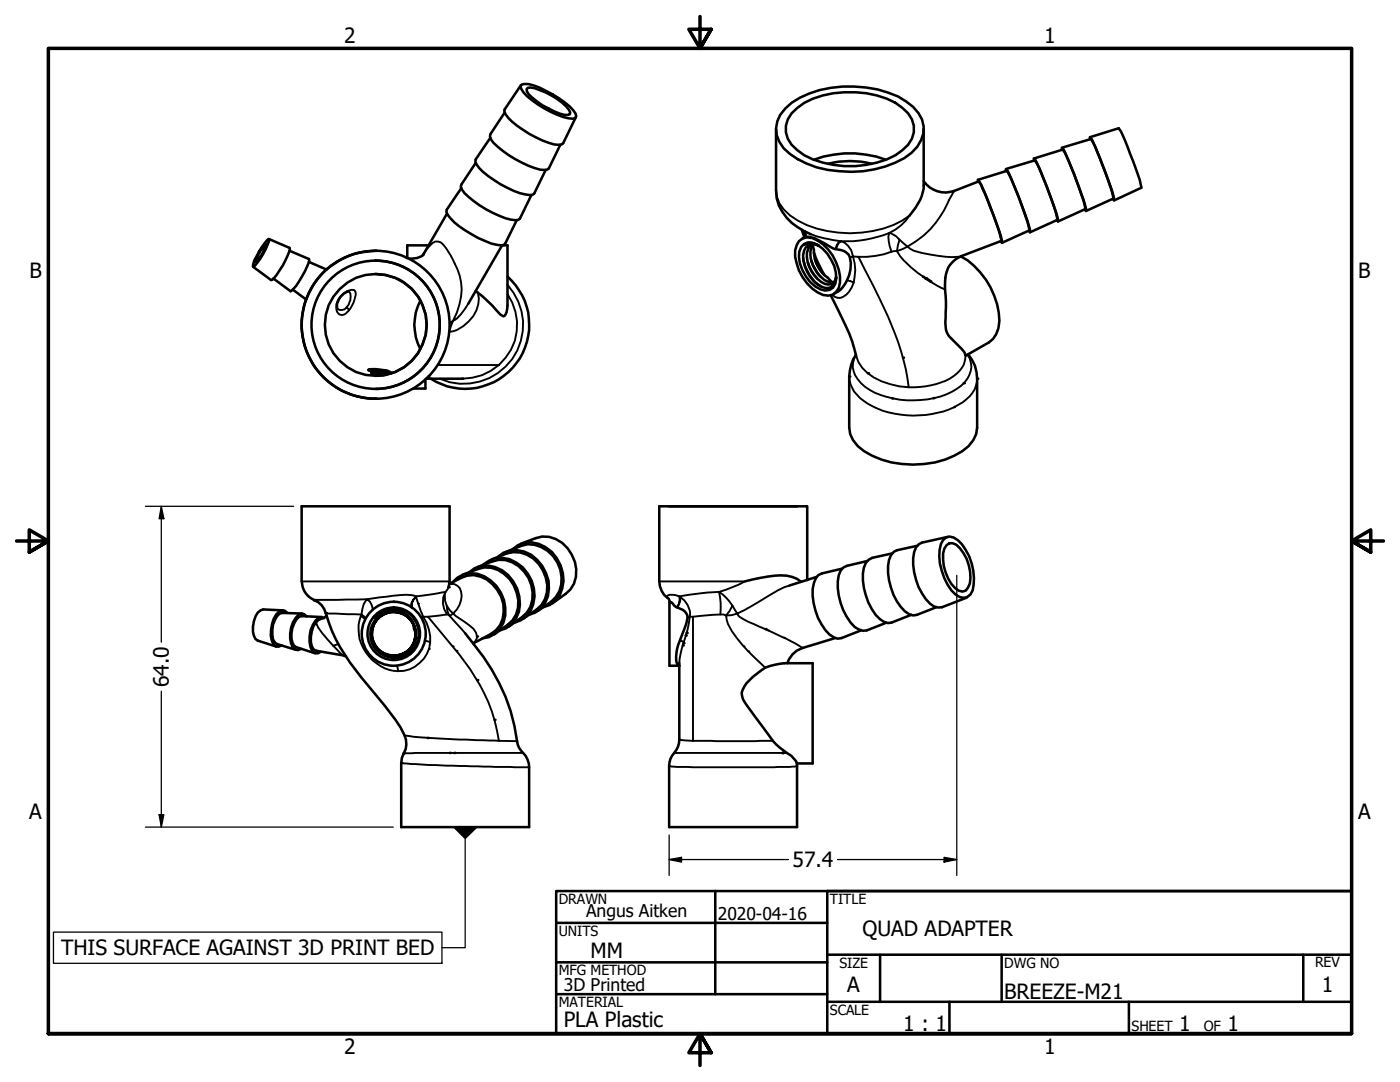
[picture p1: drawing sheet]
<svg xmlns="http://www.w3.org/2000/svg" width="279mm" height="216mm" viewBox="0 0 279 216" stroke-linecap="round" stroke-linejoin="round" font-family="sans-serif">
<!-- layer: Visible (ANSI) -->
<g fill="none" stroke="#000" stroke-width=".51">
<path d="M103.9 17l-3.2 4.8a2.85 2.85 0 0 0 1.5 2.5 22.3 22.3 0 0 0 8.4 4.5h1.5l.3-.2 2.5-5.2M104.1 16.9a4.6 4.6 0 0 1 3.5 .6 20.6 20.6 0 0 1 6.8 4.5l.5 .7 .1 .5-.2 .4a5.3 5.3 0 0 1-3.5-.7 19.4 19.4 0 0 1-6.8-4.5l-.5-.7-.1-.5zM105.3 17.5h.6a14 14 0 0 1 7.6 4.4l.3 .5-.1 .4a3.7 3.7 0 0 1-3.1-.6 15.8 15.8 0 0 1-5.1-3.3l-.3-.7-.1-.4zM92.1 37.5l-2.9 4.3-.1 .5a8.5 8.5 0 0 0 3.7 3.7 18.3 18.3 0 0 0 7.1 3l.6-.1 .3-.3 2.3-4.7M94.9 32.5l-2.8 4.3-.2 .5a6.2 6.2 0 0 0 2.7 2.8 19.5 19.5 0 0 0 8.2 3.8h.6l.4-.3 2.2-4.7M97.9 27.5l-3 4.3a2.84 2.84 0 0 0 1.5 2.5 21.2 21.2 0 0 0 8.4 4.5l.9 .1h.6l.3-.3 2.3-4.7M100.7 22.5l-2.8 4.3-.1 .4a5.5 5.5 0 0 0 2.5 2.9 22.7 22.7 0 0 0 7.5 3.7h1.4l.3-.2 2.3-4.7M154.9 25.8v12.2a9.3 9.3 0 0 0 5.6 8.1l1.3 .6M156.7 21.7a15.5 15.5 0 0 1 9.1-4.2 24.3 24.3 0 0 1 13.4 1.7 9.6 9.6 0 0 1 4.8 4.7 5.8 5.8 0 0 1-2.1 6.6 20.1 20.1 0 0 1-14.4 3.7 17.1 17.1 0 0 1-11.1-4.6 5.5 5.5 0 0 1 .3-7.9zM158 22.6a14.5 14.5 0 0 1 10.5-4.2 19.2 19.2 0 0 1 10.2 2.1 6.8 6.8 0 0 1 3.7 4.6 5.2 5.2 0 0 1-2.3 4.9 15.5 15.5 0 0 1-9.3 3.1 20.2 20.2 0 0 1-10.3-2.1 6.8 6.8 0 0 1-3.7-4.6v-1.3l.4-1.3zM162.4 31.9a20.5 20.5 0 0 1 14.4 0M165.2 32.7a17.1 17.1 0 0 1 8.8 0"/>
<path d="M184.3 36.2a5.3 5.3 0 0 0 6.1 1.9l4.9-1.9 .2 .2a59 59 0 0 1 4.3 11.7l-8 3a5.3 5.3 0 0 0-3.2 5.5l.2 3.6-.1 3.2a4.5 4.5 0 0 0 1.9 4.9 8.4 8.4 0 0 1 2.2 2.6l4.6-2.6a5.5 5.5 0 0 0 1.9-5.9 15.5 15.5 0 0 0-7.5-11.2M184.3 25.8v11.9a10.1 10.1 0 0 1-2.8 5.3M195.2 35.9l5.7-1.8a44.2 44.2 0 0 1 3.8 9.2l.7 2.7-5.4 2.5M195.2 36.3l-.1-.4h.2a74.6 74.6 0 0 1 4.7 12.5l-.3-.3M200.8 33.7l5.7-1.7a36.3 36.3 0 0 1 3.4 7.9l.8 2.4 .3 1.6-5.5 2.5M200.8 34.2l-.1-.4h.2a69.4 69.4 0 0 1 4.7 12.5l-.3-.3M206.4 31.6l5.7-1.8a44.2 44.2 0 0 1 3.8 9.3l.7 2.6-5.5 2.5M206.4 32l-.1-.4h.1a74.6 74.6 0 0 1 4.8 12.5l-.3-.2M212 29.5l5.7-1.8a40.2 40.2 0 0 1 3.3 8l.9 2.3 .3 1.6-5.5 2.5M212 29.9l-.1-.4h.1a74.6 74.6 0 0 1 4.8 12.5l-.3-.2M217.6 27.4l5.7-1.8 .1 .2a73.7 73.7 0 0 1 4.4 11.5v.2l-5.5 2.5M217.6 27.7l-.1-.3h.1a71.2 71.2 0 0 1 4.8 12.5l-.3-.2"/>
<path d="M53 48.7l.1-.1v.2l-.8 2-.9 1.2-.3 .3-.1-.1 .8-1.8zM53.3 47.9l.3-.2 .1 .1a12.6 12.6 0 0 1-3.1 5.4 2.13 2.13 0 0 1 .6-2l1.1-1.9zM53.7 47.7l4.1 1.8a4 4 0 0 1-.8 2.4l-1.2 2a3.9 3.9 0 0 1-1.7 2l-3.6-2.7M57.8 50l3.9 1.7a4 4 0 0 1-.9 2.5l-.5 1a7.3 7.3 0 0 1-2.3 2.9l-3.5-2.5M58.4 57.8l2.7 2M61.7 52.3l3.5 1.5M69.6 58.1a3.2 3.2 0 0 0-2.3 3.5l.1 .1M74.9 54.7a10.2 10.2 0 0 1 10.3 10.1 10.2 10.2 0 0 1-10.2 10.2M75 52a12.8 12.8 0 0 1 12.8 12.8 12.8 12.8 0 0 1-12.8 12.8M75 50a14.8 14.8 0 0 0-14.8 14.8 14.8 14.8 0 0 0 14.8 14.8M84.6 50.7l-.1 .2a3.6 3.6 0 0 1-3.4 .5M85.5 49h-4.2v2.4"/>
<path d="M89.2 42.6l-4.8 8.3M94.9 58l3.3 3 1.6 1.7a.7 .7 0 0 0 .9 .3 3 3 0 0 0 .6-2v-12h-1.1l-6.7 11.6M101.3 55.2a12.8 12.8 0 0 1 1.8 17.3 12.8 12.8 0 0 1-17.1 3.1M159.4 48.1a2.82 2.82 0 0 1 3.8-.1 9.5 9.5 0 0 1 4.4 8.4 2.59 2.59 0 0 1-3.3 2.5 9.5 9.5 0 0 1-5.6-8.9l.3-1.1zM159.9 49.3a2.23 2.23 0 0 1 3.3-.4 8.3 8.3 0 0 1 3.7 6.7 2.13 2.13 0 0 1-1 2.1 2.13 2.13 0 0 1-2.2 0 7.8 7.8 0 0 1-4.2-7.5zM160 47.7l.8-.5a7.4 7.4 0 0 1 4.1 1.6l1.3 .7 .6 .2a2.72 2.72 0 0 1 3 2.8 6.5 6.5 0 0 1-3.4 6.2M160 45.8l.5 1.6M160.3 51.5a8.2 8.2 0 0 0 3.6 5.7M160.5 48.8a2.46 2.46 0 0 1 2.7 .1M160.5 48.8a2.89 2.89 0 0 1 2.8 .2M160.7 46.2l.1 .7-.1 .4M160.8 48.6l-.3 .2"/>
<path d="M161.2 52.4a8.5 8.5 0 0 0 1.9 3.2M161.9 52a9.7 9.7 0 0 0 1.8 3.2M162.1 48.7a3.1 3.1 0 0 0-.9 3.5 6.7 6.7 0 0 0 3.4 4.4 1.58 1.58 0 0 0 2.3-1.4 1.93 1.93 0 0 1-.9 2 1.93 1.93 0 0 1-2.2-.1 7.1 7.1 0 0 1-3.5-6.2 2.05 2.05 0 0 1 1-1.9 2.05 2.05 0 0 1 2.1 0M162.2 48.8l.2 1a6.7 6.7 0 0 0 2.8 5.6l.9 .9M162.3 48.7a4.9 4.9 0 0 0 .7 5.6 3.8 3.8 0 0 0 3.4 2M162.4 50.4l.5 1.2 1.6 3.3M162.6 51.6a6.7 6.7 0 0 0 1.8 3.1M165.8 58.9a60.5 60.5 0 0 1 4.7 10.7l.4 1.5M73.5 73.9l4 .1M73.6 73.7l3.4 .2M74.2 74.2l3.9 .3M74.8 74.8l1.8 .1"/>
<path d="M78.2 74.4a9.4 9.4 0 0 0-4.6-.7l-.1 .2 .7 .3v.4l1.6 .3M83.9 60a10.3 10.3 0 0 0 0 9.7M84.9 75.7v1.8h-2.4M85 75.6h7.3M193.2 70.7a7.4 7.4 0 0 1 1.8 4.9v9.7a5.9 5.9 0 0 1-3 4.7 19.3 19.3 0 0 1-19.5 0 5.9 5.9 0 0 1-3-4.7v-10.2a8.4 8.4 0 0 1 1.3-4.3M190.5 81.2h.1M60.2 116v-15h29.5v15M60.3 116a4 4 0 0 0 2.4 3.7M62.7 119.8a3.6 3.6 0 0 1 2.3 2.6 33 33 0 0 0 7.1 12.7l4.6 5.6 3.2 4.5a4.8 4.8 0 0 1 .7 5.1l-.4 1-.1 1v12.7h25.5v-11.9a4.6 4.6 0 0 0-1.7-3.4l-.6-1.2a37.6 37.6 0 0 0-8.6-19.8l-1.9-2.3M89.7 116.5l2.3-1.2a5.7 5.7 0 0 1 7.3 2.4 6.4 6.4 0 0 1-.3 8l-1 .8-3.6 1.9M89.7 116l-.2 1.1M90.3 116.2a5.2 5.2 0 0 1 7.6-.4 7.3 7.3 0 0 1 1.9 9.7l-1 .9-1.2 .7-1.3 .3"/>
<path d="M92.3 114.7l3.1-1.2a5.9 5.9 0 0 1 7.2 3.3 6.4 6.4 0 0 1-.3 7l-1 .9-2.6 1.9M93.6 114.2a5.5 5.5 0 0 1 7.8 .5 7.5 7.5 0 0 1 1.6 8.7l-.8 1.1-1.2 .8-1.2 .5M95.2 113.2l3.1-1.2a6 6 0 0 1 7.2 3.3 6.1 6.1 0 0 1-1.3 7.8l-2.7 1.9M96.5 112.6a5.6 5.6 0 0 1 7.8 .6 7.5 7.5 0 0 1 1.6 8.7l-.9 1.1-1.1 .8-1.3 .5M98.1 111.6l3.1-1.2a6.3 6.3 0 0 1 7.7 4.8 5.7 5.7 0 0 1-1.8 6.4l-2.6 1.8M99.4 111.1a5.6 5.6 0 0 1 7.8 .6 7 7 0 0 1 .7 9.7l-1.1 .8-1.3 .5M101 110.1l3.1-1.2a5.7 5.7 0 0 1 6.3 2 6.6 6.6 0 0 1 .5 8.2l-.9 1-2.7 1.8M102.3 109.6a5.1 5.1 0 0 1 6.5-.4 7.6 7.6 0 0 1 2.9 9.6l-.9 1.1-1.1 .8-1.2 .5M103.9 108.5l3-1.1a5.9 5.9 0 0 1 7.2 3.3 5.9 5.9 0 0 1-1.2 7.8l-2.7 1.9M148.7 116l3-.7a14.3 14.3 0 0 1 6.4-.2l1 .4 .7 .5M161 101h-29.4v15a4 4 0 0 0 1.9 3.5l.2 .6M161.1 101v14.8"/>
<path d="M162.9 115.1l-5.4 1.7M168 113.5l-4 .9-.7 .3a5.4 5.4 0 0 0-1.1 4.2 11.8 11.8 0 0 0 3.3 7.7l.9 .6 .8 .2 .8-.1 3.8-1.5M173 112l-4 .9a2.92 2.92 0 0 0-1.8 3.1 12.5 12.5 0 0 0 3.4 9.1l.8 .5 .8 .3 .8-.1 3.8-1.5M178.1 110.4l-4 .9a3.1 3.1 0 0 0-1.9 3.1 12.5 12.5 0 0 0 3.4 9.1l.8 .6 .8 .2 .8-.1 3.9-1.5M183.1 108.9l-4.1 .9a3.2 3.2 0 0 0-1.8 3.1 12.5 12.5 0 0 0 3.4 9.1l.8 .6 .8 .2 .8-.1 3.9-1.5M188.2 107.8a1.86 1.86 0 0 1 2.9 0 10.9 10.9 0 0 1 3 10 1.98 1.98 0 0 1-1.4 1.5 1.98 1.98 0 0 1-2-.7 11.1 11.1 0 0 1-2.9-10zM188.9 108.8a1.73 1.73 0 0 1 2.7 .6 8.9 8.9 0 0 1 1.9 7.1l-.8 1.4-.6 .1a4.1 4.1 0 0 1-2.9-2.6 8.2 8.2 0 0 1-.7-5.9zM189.2 107.1l-5.2 1.2a2.99 2.99 0 0 0-1.8 3.1 12.5 12.5 0 0 0 3.4 9.1l.8 .5 .9 .2h.7l4.9-1.9M56.5 121.8l-4-.2a2.57 2.57 0 0 0-1.8 2.4 4.3 4.3 0 0 0 .3 3.5l.4 .3 3.8 1.2M57.3 122.3l-.5-.4a1.99 1.99 0 0 0-2.2 1.6 6.7 6.7 0 0 0-.1 5l.6 .5h.5l.6-.2M60.3 122.4l-3.9-.1-.6 .1a4.9 4.9 0 0 0-.9 5.8l.4 .3 3.8 1.2M61.2 123l-.5-.4-.6-.2a4.2 4.2 0 0 0-2.2 4 3.5 3.5 0 0 0 1 3.2l.5 .1 .7-.2"/>
<path d="M64.2 123.1l-3.9-.2-.6 .2a5 5 0 0 0-1 5.7l.5 .4 3.7 1.2M64.7 123.3l-.6-.2-.6 .2a5.6 5.6 0 0 0-1.2 6.6l.5 .4 .6 .1 .6-.4M65.2 122.9l-.6 .4a2.86 2.86 0 0 0-2.4 2.7 4.2 4.2 0 0 0 .4 3.6l.5 .3 5.6 .9M68.7 130.9h.3M74.2 126a4.4 4.4 0 0 0 4.3 4.9M74.6 123.2a5 5 0 0 1 8.2 .6 5 5 0 0 1-3.4 7.5 4.7 4.7 0 0 1-5.5-4.3 4.7 4.7 0 0 1 4.7-5.1 4.4 4.4 0 0 1 3.9 6.5 4.4 4.4 0 0 1-7.5 .6 4.4 4.4 0 0 1 2.1-6.7 4.4 4.4 0 0 1 5.8 3.9 4.4 4.4 0 0 1-5.3 4.5 4.4 4.4 0 0 1-3.3-5.2 4.4 4.4 0 0 1 5.4-3.2 4.4 4.4 0 0 1 3.1 5.3M78.7 121.3a5.1 5.1 0 0 0-4.1 1.9 4.8 4.8 0 0 1 8.1 1.7M133.6 120.1l.6 .2 .4 .5 .5 .4a2.22 2.22 0 0 1 1.9 3.2l-1.3 3.4a7.3 7.3 0 0 0-.6 4.7l.5 .3h-2zM135.6 132.3v15.3a4.6 4.6 0 0 1-1.5 3.2l-.3 .6-.3 1.4v12.2h25.6l-.1-12.8a4.8 4.8 0 0 0-2-2 11.9 11.9 0 0 1-3.9-4l-3.4-4.6a6 6 0 0 1-1.7-3.4 6.8 6.8 0 0 1 3.1-3.8 8.6 8.6 0 0 1 5.4-2.1h5.7v20h-3.1M166.7 127.3l-6.5 2a4.6 4.6 0 0 0-3 3"/>
<circle cx="75" cy="64.8" r="12.8"/>
<circle cx="75" cy="64.8" r="14.8"/>
<circle cx="75" cy="64.8" r="10.2"/>
<circle cx="78.6" cy="126.5" r="6.4"/>
<circle cx="78.6" cy="126.5" r="5.2"/>
</g>
<!-- layer: Visible Narrow (ANSI) -->
<g fill="#000">
<circle cx="83.4" cy="120.5" r=".19"/>
<circle cx="85.6" cy="129.5" r=".19"/>
<circle cx="90.4" cy="129" r=".19"/>
<circle cx="91.1" cy="129.9" r=".19"/>
<circle cx="148.4" cy="129" r=".19"/>
<circle cx="149.4" cy="130" r=".19"/>
<circle cx="153.3" cy="125.8" r=".19"/>
<circle cx="156.5" cy="127.3" r=".19"/>
</g>
<g fill="none" stroke="#000" stroke-width=".38">
<path d="M154.9 38a6.3 6.3 0 0 0 2.8 5 20.4 20.4 0 0 0 14.3 3.4 18.6 18.6 0 0 0 9.5-3.4 9.9 9.9 0 0 1-6.3 4.2 20.4 20.4 0 0 1-12.1 0l-1.3-.5M190.4 38.1l-.2 .4a35.7 35.7 0 0 1-4.5 7.2l-1.4 1.3-3.2 2.2M68.1 59.1a2.66 2.66 0 0 1 2.7-1.1 1.86 1.86 0 0 1-.1 1.8 4.1 4.1 0 0 1-2.4 3.1 1.38 1.38 0 0 1-1.2-1.8 3.2 3.2 0 0 1 1-2zM69.6 58.1a2.41 2.41 0 0 1 0 2.7l-.4 .5M75 50a14.8 14.8 0 0 0-14.8 14.8 14.8 14.8 0 0 0 14.8 14.8M84.4 50.9a6.6 6.6 0 0 1 2.5-2.7h.5a3.9 3.9 0 0 1 2.1 2 13.6 13.6 0 0 1 2.5 9l-.8 3.2-.8 1.6a5.2 5.2 0 0 0 2.4-2.3l.7-1.1M95.4 58.4a6.4 6.4 0 0 1-2.9 6.7 7 7 0 0 1-2.8 1.2M101.3 58.7a10.7 10.7 0 0 1-1.7 14.1M101.3 56.8a11.8 11.8 0 0 1 .9 14.9 11.8 11.8 0 0 1-14.4 3.9M160.4 46.1l.2 1.2M160.5 46.2l.2 .9M160.5 46.4l.2 .8"/>
<path d="M160.7 46.3l.1 .9M166.8 49.7l.2-.8 .4-.6 .5-.2-.5 .3-.6 1.3M167.9 48.1a3.7 3.7 0 0 1 2.3 3.1l-.6 .2M169 55.9l1.4 .5a9.1 9.1 0 0 0-.2-5.2h1.1l1.4 2.7a84 84 0 0 1 7.6 18l.5 1.8 .6 3.6a13.1 13.1 0 0 1-9.3-3.9l-.8-1.1-.4-1.2M170.4 56.4a4.4 4.4 0 0 1-2.6 3l-1.2-.2-.5-.4M171.3 51.2a18.3 18.3 0 0 0 7.1-1.1h.6a20.3 20.3 0 0 0 6.8 6.2l2.8 1.4M179.5 47.8l1.6 1.4M181.1 49.2l-2.1 .9 .5-2.3-.7-.7-1.3-.6a5.7 5.7 0 0 0 .4 3.7M181.1 49.2l.6 .5a20.4 20.4 0 0 0 7.1 1.5l1.3 .1 1.7-.2M67.4 61.7a1.35 1.35 0 0 0 1.8-.4l.5 .6M85.9 74.8l-.5 .4M87.4 72.8h12.2"/>
<path d="M89.7 64.5l.7-.5-.7 2.2M99.6 72.8a10.8 10.8 0 0 1-7.3 2.8M169.5 75.1a6.5 6.5 0 0 0 3.7 5.5 19.1 19.1 0 0 0 19-.3 5.9 5.9 0 0 0 2.8-4.7M170.8 70.8a4.3 4.3 0 0 0 1 5.7 14.8 14.8 0 0 0 10.6 3.4 14.1 14.1 0 0 0 10.1-3.6 4.3 4.3 0 0 0 .6-5.5M192.7 70.8a5.2 5.2 0 0 1-3.2 4.8 16.9 16.9 0 0 1-8.1 1.7M60.2 116h29.5M62.7 119.8l1.8-.1a74.5 74.5 0 0 0 14-.8 10 10 0 0 1 4.6 .1l5.8-.9a4.1 4.1 0 0 0 .3 2.7l.1 1.1 .4 .9M83.1 119.1l1.4 4-.4 .2M89.5 117.2l-.2 .5a3.8 3.8 0 0 0-.1 4.9M89.7 116.6a2.02 2.02 0 0 1 2.4 2.3 5.1 5.1 0 0 1-1.7 3.5l1.2 .9a10.2 10.2 0 0 1 3.4 2.9 1.49 1.49 0 0 1-.6 2.1M131.6 116h17.1l-2.5 1.2a9 9 0 0 1-5 1l-5.6 .8a2.88 2.88 0 0 0-2.4-.1l-.1 .2 .1 .2M135.8 119.1a4.1 4.1 0 0 1 1.9 4l-.5 .2"/>
<path d="M157.5 116.8a23.8 23.8 0 0 0-6.1 3.3l-4.3 2.3 .2 .4a19.6 19.6 0 0 0 5.3 2.7 55.4 55.4 0 0 1 7.6 3.8M160.1 116h-.3v.1M63.1 124.2a15.6 15.6 0 0 0 3.4 4.6M65 122.4l7.1 .2a8.4 8.4 0 0 0 7.3 11.3M67.6 128.6l-1.1 .2 1.3 1.4 .9 .7M72 122.9l.9 .7M74.4 121.7l-.2-.9-.3-.7-.6-.5a4.3 4.3 0 0 0-1.2 3l.9 .8M82.1 121.2v-.8l.4-.8 .6-.6a2.59 2.59 0 0 0-.9 2.2M82.4 124.4l.1 1 .4 1M84.8 127.8l1.1 .3a8.3 8.3 0 0 0-1.4-5h.9l1.9 2.2a66.1 66.1 0 0 1 9.3 13.1 30.4 30.4 0 0 1 3 9.4h-1a212.9 212.9 0 0 1-17.8-1M85.4 123.1l4-.5 3.4 3.8M85.9 128.1a6.4 6.4 0 0 1-6.5 5.8l-.2-1.1"/>
<path d="M89.2 120.8l.5 .9 .7 .7-.7 .4M135.1 121.2l.4-.8 .1-1.4 .2 .1v.6l-.6 1.5M136.5 128.1l-.7 2.3-.2 1.9M138.3 123.1h-.6a22.1 22.1 0 0 1-1.2 5l-.8-.3M138.3 123.1l2.5-.3a9.1 9.1 0 0 1 4.1 0 7.3 7.3 0 0 0 2.1 4.5 41.8 41.8 0 0 0 5.7 5.9M138.3 123.1v24.7M146.2 120.8l.9 1.6-1.1 .3-1.1 .1 .7-.9 .6-1.1-.4-.5a8.2 8.2 0 0 0-2.3-2.2 13.6 13.6 0 0 1 .3 4.5M80.1 152.3h.2a429 429 0 0 0 25.3 .8M99.6 147.8l3.6 .1M104.4 150.2l-23.8 .1M133.5 152.8l1.6 .2 3.1 .1h16.2l3.2-.1 1.5-.2M134.6 150.2h22.4"/>
<path d="M135.6 147.6l2.7 .2M138.3 147.8h15.9"/>
</g>
<!-- layer: Visible (ANSI) -->
<g fill="#000">
<circle cx="75" cy="50" r=".25"/>
<circle cx="184.2" cy="55.2" r=".25"/>
<circle cx="184.6" cy="55.5" r=".25"/>
<circle cx="184.7" cy="55.5" r=".25"/>
<circle cx="184.8" cy="55.6" r=".25"/>
<circle cx="185.1" cy="55.8" r=".25"/>
<circle cx="185.2" cy="55.9" r=".25"/>
<circle cx="185.5" cy="56.1" r=".25"/>
<circle cx="185.7" cy="56.2" r=".25"/>
<circle cx="191.8" cy="51.1" r=".25"/>
<circle cx="75" cy="79.6" r=".25"/>
<circle cx="85.5" cy="75.2" r=".25"/>
<circle cx="92.3" cy="75.6" r=".25"/>
<circle cx="169.5" cy="75.1" r=".25"/>
<circle cx="173.2" cy="74.5" r=".25"/>
<circle cx="178.1" cy="79.5" r=".25"/>
<circle cx="180.2" cy="71.4" r=".25"/>
<circle cx="186.3" cy="79.4" r=".25"/>
<circle cx="192.3" cy="76.5" r=".25"/>
<circle cx="195" cy="75.6" r=".25"/>
<circle cx="62.7" cy="119.8" r=".25"/>
<circle cx="89.5" cy="117.2" r=".25"/>
<circle cx="90.1" cy="116.5" r=".25"/>
<circle cx="65" cy="122.4" r=".25"/>
<circle cx="95.2" cy="127" r=".25"/>
<circle cx="95.3" cy="135.7" r=".25"/>
<circle cx="136.3" cy="128.8" r=".25"/>
<circle cx="136.4" cy="128.3" r=".25"/>
<circle cx="136.8" cy="126.8" r=".25"/>
<circle cx="137" cy="126.3" r=".25"/>
<circle cx="152.8" cy="125.5" r=".25"/>
<circle cx="80.1" cy="152.3" r=".25"/>
<circle cx="80.6" cy="150.3" r=".25"/>
<circle cx="85.3" cy="147.3" r=".25"/>
<circle cx="89.8" cy="150.2" r=".25"/>
<circle cx="90.7" cy="150.2" r=".25"/>
<circle cx="98.7" cy="143.6" r=".25"/>
<circle cx="134.6" cy="150.2" r=".25"/>
<circle cx="156.1" cy="150.2" r=".25"/>
<circle cx="156.2" cy="150.2" r=".25"/>
</g>
<!-- layer: Border (ANSI) -->
<path d="M139.7 3.3v6.4l-2.2-3.9h4.4l-2.2 3.9 2.2-3.9M3.3 107.9h6.4l-3.9-2.2v4.5l3.9-2.3-3.9 2.3M276.1 107.9h-6.4l3.9-2.2v4.5l-3.9-2.3 3.9 2.3M9.7 206.2v-196.5h260v196.5h-260h260M141.9 210.1l-2.2-3.9 2.2 3.9h-4.4l2.2-3.9v6.4" fill="none" stroke="#000" stroke-width=".7"/>
<!-- layer: Title (ANSI) -->
<g fill="none" stroke="#000" stroke-width=".51">
<path d="M111 177.8h158.7v28.4h-158.7zM142.7 177.8v20.6M269.7 177.8h-104.6v28.4M111 184.1h54.1M111 192h54.1M111 198.4h54.1M165.1 190.5h104.6M165.1 199.9h104.6M175.6 190.5v9.4M189.5 199.9v6.3M199.9 190.5v9.4M225.3 199.9v6.3"/>
<path d="M260.1 190.5v9.4"/>
</g>
<!-- layer: Dimension (ANSI) -->
<path d="M29 101h29.6M32.2 101l.5 2.5h-1zM32.2 101v27.1M190.9 114.8v59.9M32.2 137.9v27.1M29 165h49.5M31.7 162.6h1l-.5 2.4zM133.5 171.5l2.5-.4v.9zM133.5 171.5h23.9M133.5 166.6v8.1M167.1 171.5h23.8M188.4 171.1l2.5 .4-2.5 .5z" fill="none" stroke="#000" stroke-width=".25"/>
<g fill="#000">
<path d="M32.2 101l.5 2.5h-1z" fill-rule="evenodd"/>
<path d="M31.7 162.6h1l-.5 2.4z" fill-rule="evenodd"/>
<path d="M133.5 171.5l2.5-.4v.9z" fill-rule="evenodd"/>
<path d="M188.4 171.1l2.5 .4-2.5 .5z" fill-rule="evenodd"/>
</g>
<!-- layer: Symbol (ANSI) -->
<path d="M90.4 165h5l-2.6 2.5z" fill-rule="evenodd" fill="#000"/>
<path d="M92.8 167.5v21.6h-4.6M10.7 186h77.5v6.2h-77.5z" fill="none" stroke="#000" stroke-width=".25"/>
<g font-size="4.2">
<text x="68.7" y="8.6">2</text>
<text x="208.4" y="8.6">1</text>
<text x="5.9" y="55.5">B</text>
<text x="271.1" y="55.5">B</text>
<text x="33.7" y="137.1" transform="rotate(-90 33.7 137.1)">64.0</text>
<text x="5.8" y="163.4">A</text>
<text x="271" y="163.4">A</text>
<text x="158.2" y="173">57.4</text>
<text x="12.2" y="190.6">THIS SURFACE AGAINST 3D PRINT BED</text>
<text x="117.9" y="191.1">MM</text>
<text x="172.1" y="186.8">QUAD ADAPTER</text>
<text x="169.1" y="198">A</text>
<text x="263.8" y="198">1</text>
<text x="200.4" y="199.4">BREEZE-M21</text>
<text x="112.5" y="205">PLA Plastic</text>
<text x="180.3" y="205.7">1 : 1</text>
<text x="235.3" y="205.7">1</text>
<text x="245" y="205.7">1</text>
<text x="68.7" y="210.3">2</text>
<text x="208.4" y="210.3">1</text>
</g>
<g font-size="3.5">
<text x="117" y="182.9">Angus Aitken</text>
<text x="143.3" y="183.6">2020-04-16</text>
<text x="112.5" y="197.7">3D Printed</text>
</g>
<g font-size="2.8">
<text x="111.5" y="180.3">DRAWN</text>
<text x="165.6" y="180.3">TITLE</text>
<text x="111.5" y="186.8">UNITS</text>
<text x="111.5" y="194.6">MFG METHOD</text>
<text x="167.5" y="193.1">SIZE</text>
<text x="200.4" y="193.1">DWG NO</text>
<text x="262.4" y="193">REV</text>
<text x="111.5" y="200.9">MATERIAL</text>
<text x="165.6" y="202.5">SCALE</text>
<text x="225.8" y="205.7">SHEET</text>
<text x="240.2" y="205.7">OF</text>
</g>
</svg>
